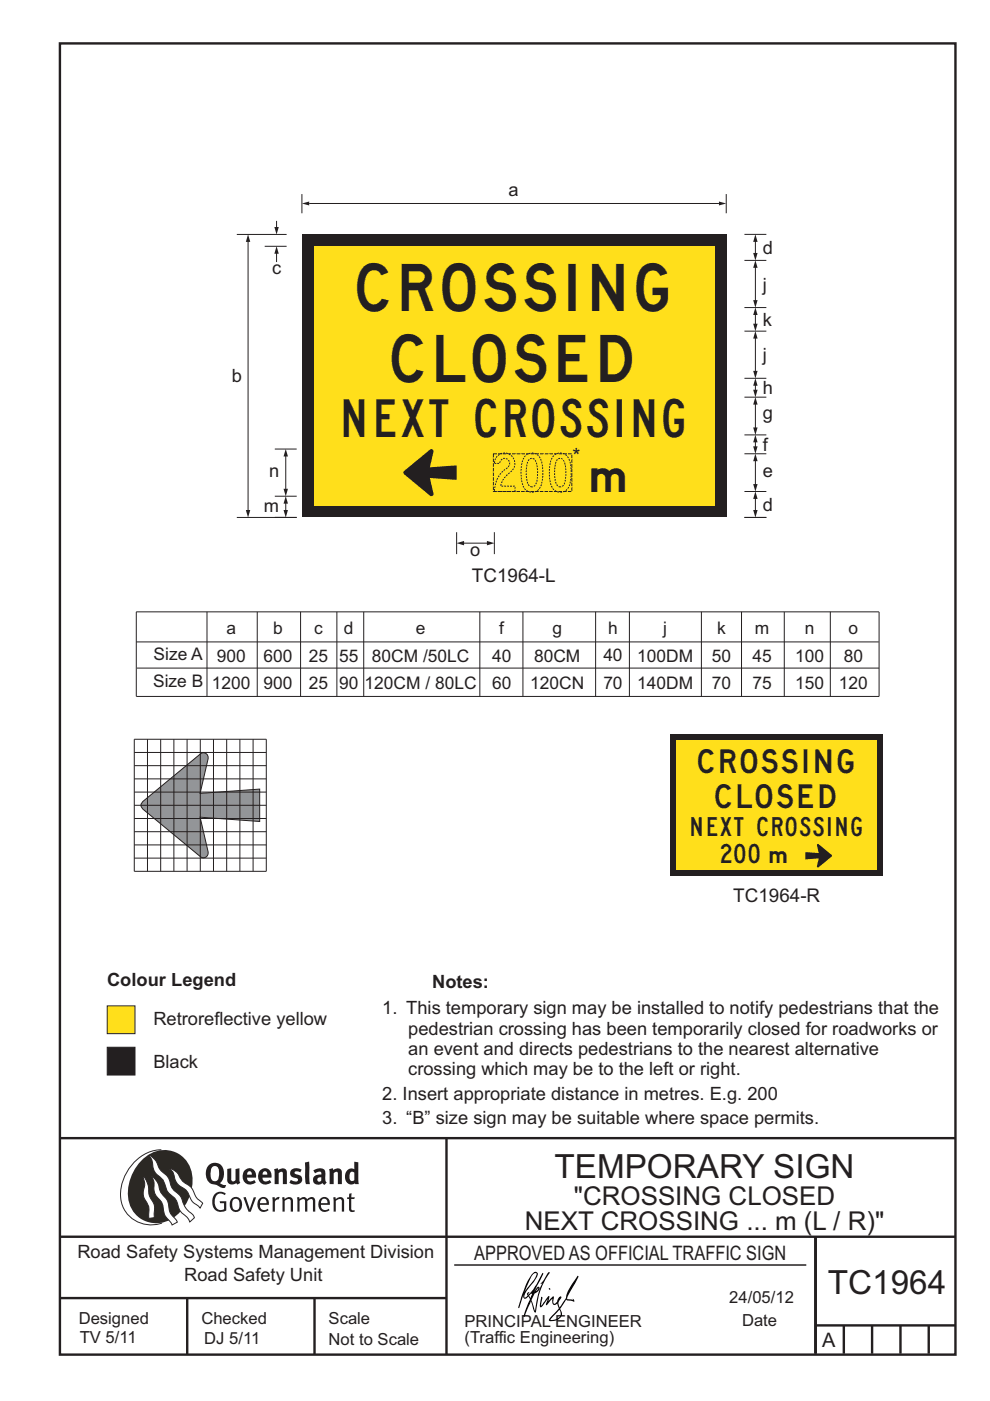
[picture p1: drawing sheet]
<svg xmlns="http://www.w3.org/2000/svg" width="210mm" height="297mm" viewBox="0 0 210 297" stroke-linecap="round" stroke-linejoin="round" font-family="sans-serif">
<g fill="none" stroke="#231f20" stroke-width=".51">
<path d="M12.7 9.2h190v278h-190zM12.7 241.3h189.9M94.7 241.4v45.8M12.7 262.2h190.1M12.7 275.2h82M39.7 275.2v12M66.7 275.2v12M173 262.2v24.8M173 281h29.7M179 281v6M185 281v6M191 281v6"/>
<path d="M197 281v6"/>
</g>
<path d="M96.4 268.2h74.6" fill="none" stroke="#231f20" stroke-width=".21"/>
<path d="M34.2 243.8a9.4 9.4 0 0 0-8.6 8.6 6.5 6.5 0 0 0 8.8 6.9" fill="none" stroke="#2b2824" stroke-width=".21"/>
<path d="M30.2 245.8a6.1 6.1 0 0 1 6.8-1.6 6.1 6.1 0 0 1 3.8 5.8 9.5 9.5 0 0 1-5.9 9.1 6 6 0 0 1-7.8-6.3 10.3 10.3 0 0 1 3.1-7z" fill-rule="evenodd" fill="#2b2824"/>
<g fill="#fff" stroke="#2b2824" stroke-width=".21">
<path d="M30.4 249.4a1.47 1.47 0 0 1 .8 1.2l.3 1.5a4.1 4.1 0 0 0 1.1 3l.2 1v2.1l-1.2 .1-.1-.9a3.9 3.9 0 0 0-.9-3.4 5.1 5.1 0 0 1 .1-2.8z" fill-rule="evenodd"/>
<path d="M36 247.7l.6 .3a4.2 4.2 0 0 1 1.9 2.2l1.1 .8a3.2 3.2 0 0 1 1.7 2.3l.6 .9 1.1 .9-.6 1-.4-.5a3.8 3.8 0 0 1-2-2.5 4.6 4.6 0 0 0-2-1.8 5.1 5.1 0 0 1-1.3-2.7z" fill-rule="evenodd"/>
<path d="M31.6 245a3.4 3.4 0 0 1 2.1 2.5l.7 1a3.3 3.3 0 0 1 1.7 2.5 5.2 5.2 0 0 0 2.1 2.5l.4 .7a5.2 5.2 0 0 0 2.3 3.3l.3 .7-.9 .9a3.2 3.2 0 0 0-1.6-1.9l-.7-.8a4.6 4.6 0 0 0-2.1-3.4 4 4 0 0 1-1.1-2.4 4 4 0 0 0-1.6-1.6 3.6 3.6 0 0 1-.9-2.7z" fill-rule="evenodd"/>
<path d="M32.2 249.5a1.2 1.2 0 0 1 1 .8l.4 .9a4.4 4.4 0 0 0 1.8 3.1l.3 .9a3.9 3.9 0 0 0 1.6 3.3l.3 .6-1.1 .6a3.5 3.5 0 0 0-1.3-1.7l-.3-.5a5.9 5.9 0 0 0-1-3.1 3.6 3.6 0 0 1-1.2-3.6z" fill-rule="evenodd"/>
</g>
<g fill="#231f20">
<path d="M45.6 253.1a1.74 1.74 0 0 1 2.3 0l-.2 .3a1.25 1.25 0 0 0-1.4-.2 1.25 1.25 0 0 0-.7 1.2 1.74 1.74 0 0 0 1.2 2.2l.7-.2v-1.3h-.8l-.1-.4h1.4v1.9a1.92 1.92 0 0 1-2.2 .1 1.92 1.92 0 0 1-.8-2.1l.3-1.1z" fill-rule="evenodd"/>
<path d="M49.4 254.5a.84 .84 0 0 1 1-.2 .84 .84 0 0 1 .4 1 .84 .84 0 0 1-.3 1.1 .84 .84 0 0 1-1-.1 2.32 2.32 0 0 1-.1-1.8zM49.1 254.2a1.93 1.93 0 0 0 .4 2.7 1.47 1.47 0 0 0 1.6-.5 1.47 1.47 0 0 0 .2-1.6 1.27 1.27 0 0 0-.9-1 1.27 1.27 0 0 0-1.3 .4z" fill-rule="evenodd"/>
<path d="M51.6 253.9l.5-.1 .9 2.6 .8-2.5h.5l-1.1 3h-.5z" fill-rule="evenodd"/>
<path d="M55.5 254.2a.72 .72 0 0 1 .8 .1 .72 .72 0 0 1 .2 .8h-1.4zM55.2 254a1.74 1.74 0 0 0 .6 3l1.1-.3 .1-.1-.2-.3a.96 .96 0 0 1-1.1 .2 .96 .96 0 0 1-.6-1h1.9a1.25 1.25 0 0 0-.4-1.4 1.25 1.25 0 0 0-1.4-.1z" fill-rule="evenodd"/>
<path d="M57.7 253.9l.5-.1 .1 .5 .5-.4 .5-.1-.2 .5a.67 .67 0 0 0-.8 .7v1.9h-.5z" fill-rule="evenodd"/>
<path d="M59.8 253.9l.5-.1 .1 .4a.93 .93 0 0 1 1-.4 .93 .93 0 0 1 .7 .8v2.3h-.4l-.1-2.5a.83 .83 0 0 0-1.2 .2v2.3h-.5z" fill-rule="evenodd"/>
<path d="M63 253.9l.4-.1 .2 .4a.87 .87 0 0 1 .8-.4 .87 .87 0 0 1 .7 .5l.1-.1a.89 .89 0 0 1 1-.4 .89 .89 0 0 1 .7 .8v2.3h-.5l-.1-2.6a.87 .87 0 0 0-1.1 .4v2.2h-.5l-.1-2.5a.8 .8 0 0 0-1.1 .2v2.3h-.4z" fill-rule="evenodd"/>
<path d="M68.4 254.2a.72 .72 0 0 1 .8 .1 .72 .72 0 0 1 .3 .8h-1.4zM68.1 254a1.74 1.74 0 0 0 .6 3l1.1-.3 .1-.1-.2-.3a.96 .96 0 0 1-1.1 .2 .96 .96 0 0 1-.5-1h1.9a1.25 1.25 0 0 0-.4-1.4 1.25 1.25 0 0 0-1.5-.1z" fill-rule="evenodd"/>
<path d="M70.6 253.9l.5-.1 .2 .4a.93 .93 0 0 1 1-.4 .93 .93 0 0 1 .7 .8v2.3h-.5l-.1-2.5a.83 .83 0 0 0-1.2 .2v2.3h-.4z" fill-rule="evenodd"/>
<path d="M74.1 253.1l.5-.1-.1 .9h.8l-.2 .3h-.6v2.2l.2 .2h.5v.3a.76 .76 0 0 1-1.2-.6v-2.1h-.4v-.3h.4z" fill-rule="evenodd"/>
<path d="M45.1 247.4l.4-.2a.95 .95 0 0 1 1 1.3v.4a1.13 1.13 0 0 1-1 1.5 1.39 1.39 0 0 1-.8-1.8l.1-.9zM44.4 246.9a2.61 2.61 0 0 0 .6 4.1l1 .3a1.66 1.66 0 0 0 1.7 .5l.3-.6h-.7l-.7-.3a2.7 2.7 0 0 0-.1-4.2 1.97 1.97 0 0 0-2.1 .2z" fill-rule="evenodd"/>
<path d="M48.2 247.8l.9-.1v2.5l.4 .3 .5-.3v-2.3l.8-.2v2.5l.2 .6-.6 .3-.3-.3a1.12 1.12 0 0 1-1.2 .2 1.12 1.12 0 0 1-.7-1z" fill-rule="evenodd"/>
<path d="M52.7 248.4h.5l.2 .7h-1zM51.8 248.3a1.74 1.74 0 0 0 .1 2.4 1.74 1.74 0 0 0 2.4 0l-.4-.5a.85 .85 0 0 1-.9 .3 .85 .85 0 0 1-.6-.8h1.9a1.47 1.47 0 0 0-.7-1.8 1.47 1.47 0 0 0-1.8 .4z" fill-rule="evenodd"/>
<path d="M55.9 248.4h.5l.3 .7h-1zM55.1 248.3a1.74 1.74 0 0 0 .1 2.4 1.74 1.74 0 0 0 2.3 0l-.3-.5a.85 .85 0 0 1-.9 .3 .85 .85 0 0 1-.6-.8h1.9a1.47 1.47 0 0 0-.7-1.8 1.47 1.47 0 0 0-1.8 .4z" fill-rule="evenodd"/>
<path d="M58.1 247.9l.8-.2 .2 .4a.99 .99 0 0 1 1.1-.4 .99 .99 0 0 1 .6 1v2.4h-.8v-2.5a.56 .56 0 0 0-.9 .1v2.4h-.9z" fill-rule="evenodd"/>
<path d="M61.7 248.1a1.97 1.97 0 0 1 2.3-.1l-.4 .5a.7 .7 0 0 0-1.1 .2l.4 .3a1.06 1.06 0 0 1 1.2 .9 1.06 1.06 0 0 1-.9 1.2 2.32 2.32 0 0 1-1.8-.3l.3-.6h.1a.86 .86 0 0 0 1.4 0 .85 .85 0 0 0-.9-.5 .94 .94 0 0 1-.6-1.6z" fill-rule="evenodd"/>
<path d="M67.4 249.8l.7-.2v.7l-.6 .2-.2-.4zM66.5 248.2l.4 .5a1.1 1.1 0 0 1 1.2-.2l.1 .5a1.27 1.27 0 0 0-1.4 .3 1.27 1.27 0 0 0-.3 1.3 1.24 1.24 0 0 0 1.9 .2l.4 .4 .5-.5a1.3 1.3 0 0 1-.3-1.4 1.22 1.22 0 0 0-.4-1.4 2.31 2.31 0 0 0-2.1 .3z" fill-rule="evenodd"/>
<path d="M69.8 247.9l.8-.2 .1 .4a.99 .99 0 0 1 1.1-.4 .99 .99 0 0 1 .7 1v2.4h-.8l-.1-2.5a.56 .56 0 0 0-.8 .1v2.4h-.9z" fill-rule="evenodd"/>
<path d="M74.4 248.5l.3-.1 .5 .2v1.6l-.7 .2a1.49 1.49 0 0 1-.1-1.9zM75.1 246.3l.1 1.6a1.43 1.43 0 0 0-1.5 .2 1.43 1.43 0 0 0-.5 1.5 1.33 1.33 0 0 0 .6 1.3 1.33 1.33 0 0 0 1.5 0v.2h.8l-.1-4.7z" fill-rule="evenodd"/>
<path d="M64.7 246.5l.9-.2 .1 4.8-.8-.1-.2-1.1z" fill-rule="evenodd"/>
</g>
<path d="M22.7 222h5.9v5.9h-5.9z" fill-rule="evenodd" fill="#231f20" stroke="#231f20" stroke-width=".21"/>
<path d="M22.7 213.3h5.9v5.9h-5.9z" fill-rule="evenodd" fill="#ffdf1b" stroke="#231f20" stroke-width=".21"/>
<path d="M30.3 169.9l12.2-10a1.01 1.01 0 0 1 1.2-.2 1.01 1.01 0 0 1 .4 1.1l-1.7 7.4 12.7-.9v6.9l-12.7-.9 1.7 7.3a1.02 1.02 0 0 1-.4 1.1 1.02 1.02 0 0 1-1.2-.1l-12.3-10.2a.94 .94 0 0 1 .1-1.5z" fill-rule="evenodd" fill="#939598" stroke="#231f20" stroke-width=".21"/>
<g fill="none" stroke="#231f20" stroke-width=".21">
<path d="M28.5 159.5h28M28.5 156.7h28v28h-28zM31.3 156.7v28M34.1 156.7v28M36.9 156.7v28M39.7 156.7v28M42.5 156.7v28M45.3 156.7v28M48.1 156.7v28M50.9 156.7v28M53.7 156.7v28M28.5 179.1h28"/>
<path d="M28.5 176.3h28M28.5 173.5h28M28.5 170.7h28M28.5 167.9h28M28.5 165.1h28M28.5 162.3h28M28.5 181.9h28"/>
</g>
<g fill="#000">
<path d="M114 273.3l.2-.2-.6 .7zM112.6 274.2l.3 .2-.4 .8-.3-.5zM113.1 270.2l.5-.3a.55 .55 0 0 1 0 .9l-2.3 3.1 1.2-2.8zM112.8 270.1a18 18 0 0 0-2.5 5.8l-.4 1.3 .2 .2 .9-2.7a.49 .49 0 0 0 .3 .7 .49 .49 0 0 0 .6-.4l.2-.1a.68 .68 0 0 1 .1 1.1l-1.1 3.2h.2l1.3-3.3 .6 2 .4 .4 .1-.5a15.7 15.7 0 0 1 2.9-8l-.2-.1-1.1 1.7-.7 .8 .4-.2-.9 2.4-.6 3.5-.6-1.8a.78 .78 0 0 1 .1-1.1l.4-.8 .7-.5a.5 .5 0 0 0 .4-.4 .5 .5 0 0 0-.3-.5l-.3 .1-.6 1 1.9-3.7v-.2l-.1-.1-2 3.5-1 1.1 .2-.5h-.3a.39 .39 0 0 0-.1 .7l-.5 .4-.2-.2a2.41 2.41 0 0 1 .9-1.7l.7-.9a4.4 4.4 0 0 0 1.2-2.4 .69 .69 0 0 0-1.2 .2z" fill-rule="evenodd"/>
<path d="M116.4 273.2l.1-.1 .3 .3h-.3z" fill-rule="evenodd"/>
<path d="M118.6 277.7a1.36 1.36 0 0 1 .1 1.4 1.36 1.36 0 0 1-1.3 .7l-.7 .1zM114.7 275l-.2 1.6 .1 .5a.41 .41 0 0 0 .6-.3l1-1.4-.4 1.3h.2l1.2-1.3a1.08 1.08 0 0 0 .3 1.3l.7-.3 .3 1-1.8 2-.3 .5a1.16 1.16 0 0 0 1.5 .1 1.93 1.93 0 0 0 1.3-1.6l-.3-.6a.44 .44 0 0 1 .2-.7l1-1.5 1.6 .4 .1-.1-.3-.5v.2l-1.2-.1v-.2l2.2-4.2 .2-.4-.1-.2-1.1 1.5a7.1 7.1 0 0 0-1.4 2.8l-.2 .6-1.2 1.8a1.57 1.57 0 0 1 .3-2v-.3h-.3l-.3 .5-.2 .6-.7 .4-.1-.2v-1.3l-1.1 1 .2-1-.1-.1-1.7 2.1 .3-1.6v-.3z" fill-rule="evenodd"/>
</g>
<path d="M142.2 155.7h45v30h-45z" fill="#231f20"/>
<path d="M143.5 157h42.5v27.5h-42.5z" fill="#ffdf1b"/>
<path d="M170.8 180.7l2.9 .2-.4-1.7 .2-.3 3 2.5-3 2.5-.2-.2 .4-1.7-2.9 .2z" fill-rule="evenodd" fill="#231f20"/>
<path d="M65.6 43.1h86.9" fill="none" stroke="#231f20" stroke-width=".21"/>
<g fill="#231f20">
<path d="M152.5 42.7l1.5 .4-1.5 .5z"/>
<path d="M64 43.1l1.6-.4v.9z"/>
</g>
<path d="M64 41.1v4.1M154 41.1v4.1" fill="none" stroke="#231f20" stroke-width=".21"/>
<path d="M64 49.7h90v60h-90z" fill="#231f20"/>
<path d="M66.5 52.2h85v55h-85z" fill="#ffdf1b"/>
<path d="M157.9 104.2h4.6M160.2 105v3.9" fill="none" stroke="#231f20" stroke-width=".21"/>
<g fill="#231f20">
<path d="M159.8 108.1h.9l-.5 1.6z"/>
<path d="M160.2 104.2l.5 1.6h-.9z"/>
</g>
<path d="M160.2 97v6.4" fill="none" stroke="#231f20" stroke-width=".21"/>
<g fill="#231f20">
<path d="M159.8 102.6h.9l-.5 1.6z"/>
<path d="M160.2 96.2l.5 1.6h-.9z"/>
</g>
<path d="M157.9 49.7h4.6M157.9 55.2h4.6M160.2 50.5v3.9M157.9 70.2h4.6M157.9 80.2h4.6" fill="none" stroke="#231f20" stroke-width=".21"/>
<g fill="#231f20">
<path d="M159.8 53.6h.9l-.5 1.6z"/>
<path d="M160.2 49.7l.5 1.6h-.9z"/>
</g>
<path d="M160.2 56v8.4M157.9 65.2h4.6M157.9 84.2h4.6" fill="none" stroke="#231f20" stroke-width=".21"/>
<g fill="#231f20">
<path d="M159.8 63.6h.9l-.5 1.6z"/>
<path d="M160.2 55.2l.5 1.6h-.9z"/>
</g>
<path d="M160.2 85v6.4" fill="none" stroke="#231f20" stroke-width=".21"/>
<g fill="#231f20">
<path d="M159.8 90.6h.9l-.5 1.6z"/>
<path d="M160.2 84.2l.5 1.6h-.9z"/>
</g>
<path d="M160.2 66v3.4M157.9 96.2h4.6" fill="none" stroke="#231f20" stroke-width=".21"/>
<g fill="#231f20">
<path d="M159.8 68.6h.9l-.5 1.6z"/>
<path d="M160.2 65.2l.5 1.6h-.9z"/>
</g>
<path d="M160.2 93v2.4" fill="none" stroke="#231f20" stroke-width=".21"/>
<g fill="#231f20">
<path d="M159.8 94.6h.9l-.5 1.6z"/>
<path d="M160.2 92.2l.5 1.6h-.9z"/>
</g>
<path d="M160.2 71v8.4M157.9 109.7h4.6" fill="none" stroke="#231f20" stroke-width=".21"/>
<g fill="#231f20">
<path d="M159.8 78.6h.9l-.5 1.6z"/>
<path d="M160.2 70.2l.5 1.6h-.9z"/>
</g>
<path d="M157.9 92.2h4.6M160.2 81v2.4" fill="none" stroke="#231f20" stroke-width=".21"/>
<g fill="#231f20">
<path d="M160.2 80.2l.5 1.6h-.9z"/>
<path d="M159.8 82.6h.9l-.5 1.6z"/>
<path d="M85.7 99.8l5.5-4.5a.46 .46 0 0 1 .5 0 .46 .46 0 0 1 .2 .5l-.7 3.3 5.7-.4v3l-5.7-.4 .7 3.5a.45 .45 0 0 1-.2 .4 .45 .45 0 0 1-.5-.1l-5.5-4.5-.2-.4z" fill-rule="evenodd"/>
</g>
<path d="M50.2 49.7h10.6M52.6 50.5v58.4M56.1 52.2h4.7M50.2 109.7h10.6" fill="none" stroke="#231f20" stroke-width=".21"/>
<g fill="#231f20">
<path d="M52.1 108.1h1l-.5 1.6z"/>
<path d="M52.6 49.7l.5 1.6h-1z"/>
</g>
<path d="M58.7 53.1v2.5" fill="none" stroke="#231f20" stroke-width=".21"/>
<path d="M58.7 52.2l.4 1.6h-.9z" fill="#231f20"/>
<path d="M58.7 46.8v2.1" fill="none" stroke="#231f20" stroke-width=".21"/>
<path d="M58.2 48.1h.9l-.4 1.6z" fill="#231f20"/>
<path d="M60.6 96v8.4" fill="none" stroke="#231f20" stroke-width=".21"/>
<g fill="#231f20">
<path d="M60.1 103.6h1l-.5 1.6z"/>
<path d="M60.6 95.2l.5 1.6h-1z"/>
</g>
<path d="M58.3 105.2h4.6M60.6 106v2.9" fill="none" stroke="#231f20" stroke-width=".21"/>
<g fill="#231f20">
<path d="M60.1 108.1h1l-.5 1.6z"/>
<path d="M60.6 105.2l.5 1.6h-1z"/>
</g>
<path d="M58.3 95.2h4.6M58.3 109.7h4.6M96.9 112.8v4.7M97.7 115.2h6.3" fill="none" stroke="#231f20" stroke-width=".21"/>
<g fill="#231f20">
<path d="M96.8 115.2l1.6-.5v.9z"/>
<path d="M103.3 114.7l1.6 .5-1.6 .4z"/>
</g>
<g fill="none" stroke="#231f20" stroke-width=".21">
<path d="M104.9 112.8v4.7M28.9 136.1h157.5M43.9 129.7v18M54.6 129.7v18M63.8 129.7v18M71.5 129.7v18M77.1 129.7v18M101.8 129.7v18M110.9 129.7v18M126.3 129.7v18M133.5 129.7v18M148.8 129.7v18"/>
<path d="M157.3 129.7v18M166.3 129.7v18M176.1 129.7v18M28.9 147.6v-17.9h157.5l.1 18h-157.6M29 141.6h157.5"/>
</g>
<path d="M104.6 96.2h16.7v8h-16.7z" fill="none" stroke="#231f20" stroke-width=".21" stroke-dasharray=".8 .2" stroke-linecap="butt"/>
<g font-size="10" fill="#231f20">
<text x="75.7" y="66">CROSSING</text>
<text x="83.1" y="81">CLOSED</text>
</g>
<g font-size="8" fill="#231f20">
<text x="73" y="92.7">NEXT CROSSING</text>
<text x="104.9" y="104.2">200</text>
</g>
<g font-size="7.1" fill="#231f20">
<text x="117.6" y="249.8">TEMPORARY SIGN</text>
<text x="175.6" y="274.3">TC1964</text>
</g>
<g font-size="5.5" fill="#231f20">
<text x="121.7" y="255.5">&quot;CROSSING CLOSED</text>
<text x="111.3" y="260.9">NEXT CROSSING ... m (L / R)&quot;</text>
</g>
<g font-size="5" fill="#231f20">
<text x="125.4" y="104.2">m</text>
<text x="148.1" y="163.9">CROSSING</text>
<text x="151.8" y="171.4">CLOSED</text>
</g>
<text font-size="4.4" fill="#231f20" x="121.4" y="98.1">*</text>
<g font-size="4.2" fill="#231f20">
<text x="100.6" y="267.2">APPROVED AS OFFICIAL TRAFFIC SIGN</text>
<text x="174.4" y="285.6">A</text>
</g>
<g font-size="4" fill="#231f20">
<text x="100.1" y="123.5">TC1964-L</text>
<text x="146.7" y="177.2">NEXT CROSSING</text>
<text x="153" y="183">200</text>
<text x="155.5" y="191.2">TC1964-R</text>
</g>
<g font-size="3.9" fill="#231f20">
<text x="107.9" y="41.6">a</text>
<text x="161.8" y="53.8">d</text>
<text x="57.7" y="58.1">c</text>
<text x="161.8" y="61.6">j</text>
<text x="161.8" y="69.1">k</text>
<text x="161.8" y="76.6">j</text>
<text x="49.2" y="81.1">b</text>
<text x="161.8" y="83.6">h</text>
<text x="161.8" y="88.8">g</text>
<text x="161.8" y="95.6">f</text>
<text x="57.1" y="101.2">n</text>
<text x="161.8" y="101.2">e</text>
<text x="56" y="108.5">m</text>
<text x="161.8" y="108.3">d</text>
<text x="99.7" y="117.9">o</text>
<text x="22.7" y="209.1">Colour Legend</text>
<text x="91.7" y="209.5">Notes:</text>
<text x="81.1" y="215">1. This temporary sign may be installed to notify pedestrians that the</text>
<text x="32.5" y="217.2">Retroreflective yellow</text>
<text x="86.6" y="219.3">pedestrian crossing has been temporarily closed for roadworks or</text>
<text x="32.5" y="226.4">Black</text>
<text x="86.6" y="223.7">an event and directs pedestrians to the nearest alternative</text>
<text x="81.1" y="233.2">2. Insert appropriate distance in metres. E.g. 200</text>
<text x="86.6" y="228">crossing which may be to the left or right.</text>
<text x="81.1" y="238.4">3. “B” size sign may be suitable where space permits.</text>
<text x="16.4" y="266.8">Road Safety Systems Management Division</text>
<text x="39.1" y="271.6">Road Safety Unit</text>
</g>
<g font-size="3.7" fill="#231f20">
<text x="48" y="134.5">a</text>
<text x="58" y="134.5">b</text>
<text x="66.6" y="134.5">c</text>
<text x="72.9" y="134.5">d</text>
<text x="88.2" y="134.5">e</text>
<text x="105.9" y="134.5">f</text>
<text x="117.2" y="134.5">g</text>
<text x="129" y="134.5">h</text>
<text x="140.7" y="134.5">j</text>
<text x="152.1" y="134.5">k</text>
<text x="160.1" y="134.5">m</text>
<text x="170.7" y="134.5">n</text>
<text x="180" y="134.5">o</text>
<text x="32.6" y="139.9">Size A</text>
<text x="46" y="140.3">900</text>
<text x="55.9" y="140.3">600</text>
<text x="65.5" y="140.3">25</text>
<text x="71.9" y="140.3">55</text>
<text x="78.9" y="140.3">80CM /50LC</text>
<text x="104.4" y="140.3">40</text>
<text x="113.3" y="140.3">80CM</text>
<text x="128" y="140.2">40</text>
<text x="135.1" y="140.3">100DM</text>
<text x="151" y="140.3">50</text>
<text x="159.6" y="140.3">45</text>
<text x="168.7" y="140.3">100</text>
<text x="179" y="140.3">80</text>
<text x="32.5" y="145.6">Size B</text>
<text x="45" y="146">1200</text>
<text x="55.9" y="146">900</text>
<text x="65.5" y="146">25</text>
<text x="71.9" y="146">90</text>
<text x="77.3" y="146">120CM / 80LC</text>
<text x="104.4" y="146">60</text>
<text x="112.5" y="146">120CN</text>
<text x="128" y="146">70</text>
<text x="135.1" y="146">140DM</text>
<text x="151" y="146">70</text>
<text x="159.6" y="146">75</text>
<text x="168.7" y="146">150</text>
<text x="177.9" y="146">120</text>
</g>
<g font-size="3.5" fill="#231f20">
<text x="16.7" y="280.7">Designed</text>
<text x="42.7" y="280.7">Checked</text>
<text x="69.7" y="280.7">Scale</text>
<text x="98.5" y="281.4">PRINCIPAL ENGINEER</text>
<text x="154.7" y="276.2">24/05/12</text>
<text x="157.4" y="281.2">Date</text>
<text x="16.9" y="284.8">TV 5/11</text>
<text x="43.3" y="284.9">DJ 5/11</text>
<text x="69.7" y="285.2">Not to Scale</text>
<text x="98.5" y="284.8">(Traffic Engineering)</text>
</g>
<text font-size="2.5" fill="#231f20" x="163.3" y="183">m</text>
</svg>
